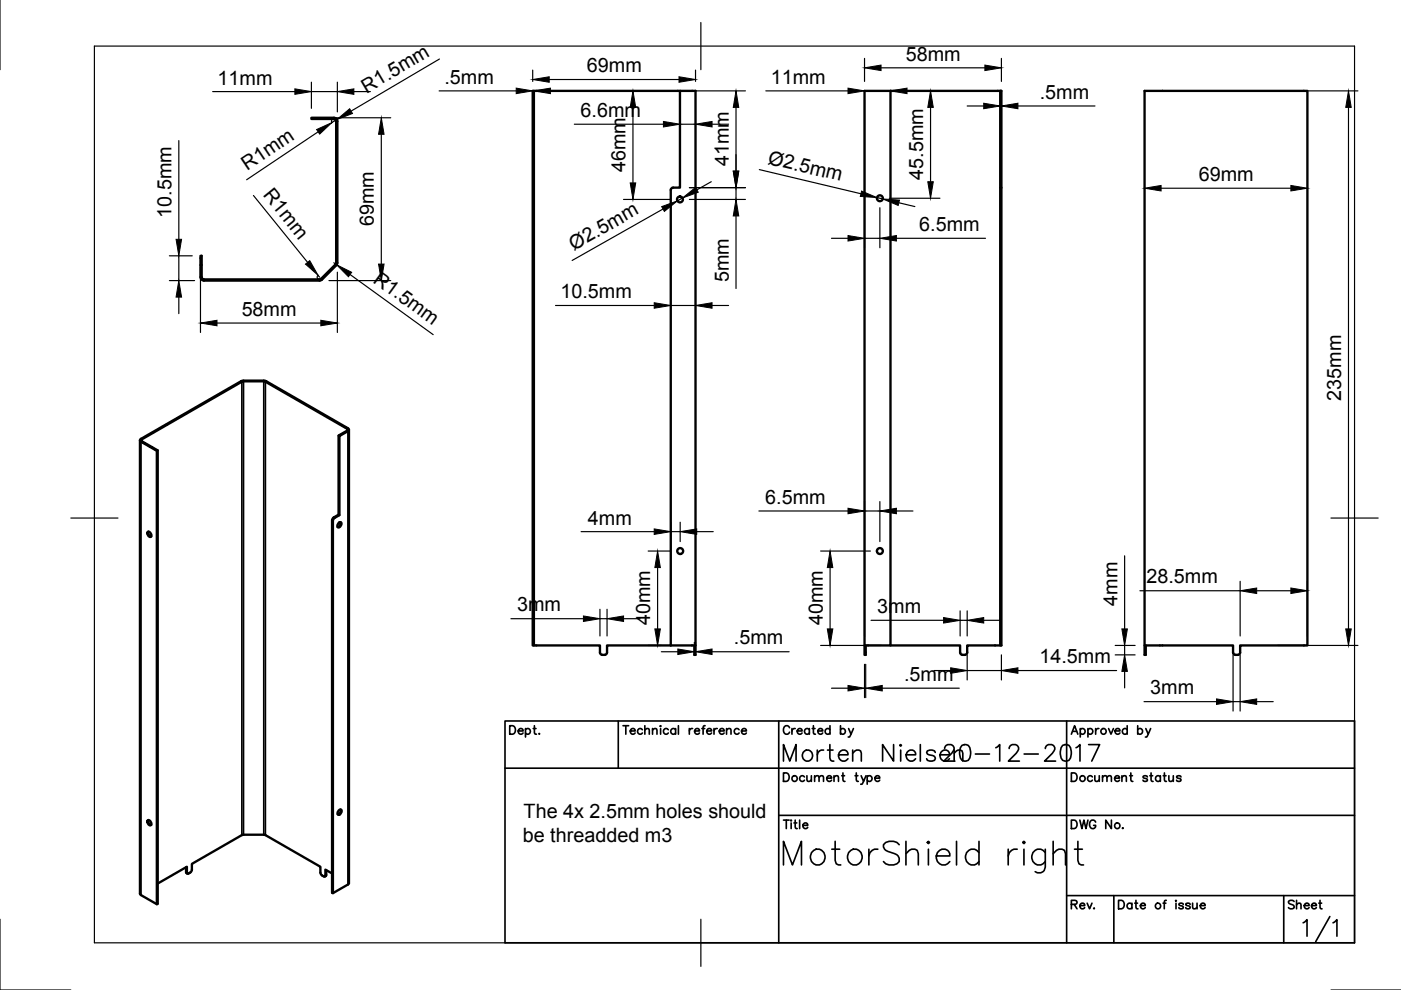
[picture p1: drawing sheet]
<svg xmlns="http://www.w3.org/2000/svg" width="297mm" height="210mm" viewBox="0 0 297 210" stroke-linecap="round" stroke-linejoin="round" font-family="sans-serif">
<!-- layer: Visible -->
<g fill="none" stroke="#000" stroke-width=".5">
<path d="M113.2 19.3v117.5h14l.1 1.8a.97 .97 0 0 0 1.3 0l.1-1.8h13.5M144.2 19.3h3.3v117.5h-5.3v-96.5l.3-.5h.2h1.5zM144.2 19.3h-31.3v117.5h.3M188.8 19.3h23.3M188.8 19.3h-5.5v119.5h.2v-2M188.8 19.3v117.5h-5.5M212.1 19.3v117.5h.2v-97h-.2M212.1 19.3h.2v20.5M66 25h4.8a.75 .75 0 0 1 .7 .7v30l-.2 .5-3 3.1-.6 .2h-23.8a1.04 1.04 0 0 1-1.3-.5l-.1-4.8h.3v4.5v.3l.5 .2h24.4l.4-.1 3-3 .2-.4v-30l-.3-.4-.2-.1h-4.8zM42.5 56.2h.3M29.7 93.4v96.1l.2 .3 3.4 1.9 .1-.1v-96.1M33.3 95.6v96.1"/>
<path d="M71.8 92.4l.2 .1M74 91.1v96.1l-.2 .3-3.2 1.9-.2-.1v-79l.4-.6 1-.6v-16.7l1.8-1.1 .1-.3-17.4-10.1h-4.7l-21.7 12.4 .2 .3 3.3 1.9-.1 .1-3.4-1.9-.2-.5 21.4-12.4 .5-.1h4.3l.6 .1 17.5 10.2-.2 .4-1.8 1.1v16.7l-1.1 .6-.3 .6v79M31.3 112.8l.1-.1a.69 .69 0 0 1 .6 .4 .69 .69 0 0 1-.1 .8 .81 .81 0 0 1-.6-1.1zM31.5 112.7v.7l.6 .4M71.7 111l.3-.2h.3a.69 .69 0 0 1 0 .7 .69 .69 0 0 1-.7 .2zM71.8 109.1l.2 .1M72.2 110.7l-.1 .6-.5 .4M147.2 136.8v2h.3v-2M188.8 136.8h14.8v1.8a.97 .97 0 0 0 1.4 0l.1-1.8h7M242.7 136.8h18.7l.1 1.8a.97 .97 0 0 0 1.4 0v-1.8h14.3v-117.5h-34.5v119.5h.2v-2M31.3 174l.1-.1a.69 .69 0 0 1 .6 .4 .69 .69 0 0 1-.1 .7 .81 .81 0 0 1-.6-1zM31.5 173.9v.6l.6 .4"/>
<path d="M71.8 171.9l.2-.2h.4a.69 .69 0 0 1-.1 .7 .69 .69 0 0 1-.7 .3zM72.2 171.6l-.1 .7-.5 .4M39.4 183.9l.1 1.1 .2 .2M69.2 184.5l-.1 1.1-.2 .2M70.4 185.2l-1.4-.8-.1 1.4a.91 .91 0 0 1-1-.8v-1.2l-12-6.8-4.6 .1-10.6 6.1v1.2a.91 .91 0 0 1-1 .8l-.1-1.4-6.2 3.5"/>
<circle cx="144.2" cy="42.3" r=".63"/>
<circle cx="186.6" cy="42" r=".63"/>
<circle cx="144.2" cy="116.8" r=".63"/>
<circle cx="186.6" cy="116.8" r=".63"/>
</g>
<!-- layer: Visible Narrow -->
<g fill="none" stroke="#000" stroke-width=".35">
<path d="M29.9 93.7v96.1M30.1 93.1v.5M35.2 90l.2 .1M51.1 80.8l.2 .1v96.2M51.6 80.7v96.3M55.9 80.7v96.3M56.5 80.8l-.2 .1v96.2M73.3 90.6l-.1 .1M73.6 90.9v.4M73.8 91.4v96.1M70.4 110.3l.2 .1M70.8 109.7l.1 .1"/>
<path d="M39.4 184.9l.2 .1M69.2 185.5l-.2 .1"/>
</g>
<!-- layer: Border -->
<path d="M0 0v14.8M20 9.8h267.2v190.1h-267.2zM148.6 4.8v10M15 109.8h10M282.2 109.8h10M0 194.9v15h15M148.6 194.9v10M282.2 209.9h14.9" fill="none" stroke="#000" stroke-width=".25"/>
<!-- layer: TitleBlock -->
<g fill="none" stroke="#000" stroke-width=".35">
<path d="M107.1 152.9h180.1v47h-180.1zM108.1 153.9h.6a.96 .96 0 0 1 .6 .9 .96 .96 0 0 1-.6 .9h-.6zM109.9 155h1a.55 .55 0 0 0-.8-.5 .55 .55 0 0 0-.1 .9 .54 .54 0 0 0 .9 0M111.4 154.7a.57 .57 0 0 1 .9-.1 .57 .57 0 0 1 0 .9 .57 .57 0 0 1-.9-.1M111.4 154.5v1.8M113 154.5h.6M113.3 153.9v1.4l.1 .3 .3 .1M114.3 155.5v.2l.1-.1M131.1 152.9v10M132.1 153.9h1.2M132.7 153.9v1.8M133.6 155h1.1a.55 .55 0 0 0-.8-.5 .55 .55 0 0 0-.2 .9 .54 .54 0 0 0 1 0"/>
<path d="M136.2 154.7a.57 .57 0 0 0-.8-.1 .57 .57 0 0 0 0 .9 .57 .57 0 0 0 .8-.1M136.7 154.8l.4-.3 .5 .1 .1 1.1M136.7 153.9v1.8M138.3 154.8l.5-.3 .4 .1 .1 1.1M138.3 154.5v1.2M140 154h.1zM140.1 154.5v1.2M141.7 154.7a.57 .57 0 0 0-.9-.1 .57 .57 0 0 0 0 .9 .57 .57 0 0 0 .9-.1M143.2 154.7a.58 .58 0 0 0-.8-.1 .58 .58 0 0 0 0 .9 .58 .58 0 0 0 .8-.1M143.2 154.5v1.2M143.8 153.9v1.8M146.2 154.5v1.2"/>
<path d="M146.8 154.5a.58 .58 0 0 0-.6 .5M147.3 155h1a.55 .55 0 0 0-.8-.5 .55 .55 0 0 0-.1 .9 .54 .54 0 0 0 .9 0M148.8 154.5h.6M149.5 153.9l-.3 .1-.1 .2v1.5M149.8 155h1.1a.55 .55 0 0 0-.8-.5 .55 .55 0 0 0-.2 .9 .54 .54 0 0 0 1 0M151.4 154.5v1.2M152.1 154.5a.58 .58 0 0 0-.7 .5M152.5 155h1a.55 .55 0 0 0-.8-.5 .55 .55 0 0 0-.1 .9 .54 .54 0 0 0 .9 0M154 154.8l.5-.3 .4 .1 .1 1.1M154 154.5v1.2M156.7 154.7a.57 .57 0 0 0-.8-.1 .57 .57 0 0 0 0 .9 .57 .57 0 0 0 .8-.1M157.2 155h1a.55 .55 0 0 0-.7-.5 .55 .55 0 0 0-.2 .9 .55 .55 0 0 0 .9 0"/>
<path d="M165.1 152.9v47M167.4 154.3a.66 .66 0 0 0-.8-.4 .66 .66 0 0 0-.5 .7v.4a.66 .66 0 0 0 .5 .7 .66 .66 0 0 0 .8-.5M167.9 154.5v1.2M168.6 154.5a.58 .58 0 0 0-.7 .5M169 155h1.1a.55 .55 0 0 0-.8-.5 .55 .55 0 0 0-.2 .9 .54 .54 0 0 0 1 0M171.6 154.7a.57 .57 0 0 0-.8-.1 .57 .57 0 0 0 0 .9 .57 .57 0 0 0 .8-.1M171.6 154.5v1.2M172.2 154.5h.6M172.5 153.9v1.4v.3l.4 .1M173.4 155h1a.55 .55 0 0 0-.8-.5 .55 .55 0 0 0-.1 .9 .55 .55 0 0 0 .9 0M176 154.7a.58 .58 0 0 0-.9-.1 .58 .58 0 0 0 0 .9 .58 .58 0 0 0 .9-.1M176 153.9v1.8"/>
<path d="M178.2 154.7a.57 .57 0 0 1 .9-.1 .57 .57 0 0 1 0 .9 .57 .57 0 0 1-.9-.1M178.2 153.9v1.8M179.9 154.5l.5 1.2 .5-1.2M226.1 152.9v47M227.1 155.7l.7-1.8 .7 1.8M229 154.7a.57 .57 0 0 1 .9-.1 .57 .57 0 0 1 0 .9 .57 .57 0 0 1-.9-.1M229 154.5v1.8M230.7 154.7a.58 .58 0 0 1 .8-.1 .58 .58 0 0 1 0 .9 .58 .58 0 0 1-.8-.1M230.7 154.5v1.8M232.3 154.5v1.2M233 154.5a.58 .58 0 0 0-.7 .5M235 154.5l.6 1.2 .5-1.2"/>
<path d="M236.4 155h1a.55 .55 0 0 0-.7-.5 .55 .55 0 0 0-.2 .9 .54 .54 0 0 0 .9 0M239 154.7a.57 .57 0 0 0-.9-.1 .57 .57 0 0 0 0 .9 .57 .57 0 0 0 .9-.1M239 153.9v1.8M241.2 154.7a.58 .58 0 0 1 .9-.1 .58 .58 0 0 1 0 .9 .58 .58 0 0 1-.9-.1M241.2 153.9v1.8M242.9 154.5l.5 1.2 .6-1.2M243.4 155.7l-.2 .5-.4 .1M107.1 162.9h180.1M165.1 172.9h122.1M166.1 163.9h.6a.96 .96 0 0 1 .6 .9 .96 .96 0 0 1-.6 .9h-.6zM166.1 173.9h1.2M166.7 173.9v1.8"/>
<path d="M167.7 173.9v.2zM167.7 174.5v1.2M168.3 174.5h.6M168.6 173.9v1.4l.1 .3 .3 .1M169.5 173.9v1.8M170.2 175h1.1a.55 .55 0 0 0-.8-.5 .55 .55 0 0 0-.2 .9 .54 .54 0 0 0 1 0M170.6 164.7a.57 .57 0 0 0-.9-.1 .57 .57 0 0 0 0 .9 .57 .57 0 0 0 .9-.1M171.1 164.5l.1 1.1 .4 .1 .4-.4M172 164.5v1.2M172.7 164.8l.4-.3 .5 .1 .1 1.1M172.7 164.5v1.2M173.7 164.8l.4-.3 .4 .1 .1 1.1"/>
<path d="M175.3 165h1a.55 .55 0 0 0-.8-.5 .55 .55 0 0 0-.1 .9 .55 .55 0 0 0 .9 0M176.8 164.8l.5-.3 .4 .1 .1 1.1M176.8 164.5v1.2M177.1 178.4v4l.2 .7 .5 .3h.5M178.7 163.9v1.4l.1 .3 .3 .1M181.5 163.9v1.4l.1 .3 .4 .1M182.6 164.5l.5 1.2 .5-1.2M183.1 165.7l-.4 .6h-.2M183.9 164.7a.57 .57 0 0 1 .8-.1 .57 .57 0 0 1 0 .9 .57 .57 0 0 1-.8-.1M183.9 164.5v1.8M185.5 165h1a.55 .55 0 0 0-.8-.5 .55 .55 0 0 0-.1 .9 .55 .55 0 0 0 .9 0M190.6 179.1a2.2 2.2 0 0 0-3.3 0 1.28 1.28 0 0 0 1 1.4l1.4 .5a1.22 1.22 0 0 1 .9 .9 1.22 1.22 0 0 1-.4 1.2 2.3 2.3 0 0 1-2.9-.4"/>
<path d="M192.1 178.4v5M196.8 178.4l.3 .2-.3 .3-.2-.3zM202.8 178.4v5M207.6 178.4v5M217.1 178.4l.2 .2-.2 .3-.2-.3zM223.3 178.4v5M227.1 163.9h.6a.96 .96 0 0 1 .7 .9 .96 .96 0 0 1-.7 .9h-.6zM227.1 173.9h.6a.96 .96 0 0 1 .7 .9 .96 .96 0 0 1-.7 .9h-.6zM228.5 178.4v4l.3 .7 .4 .3h.5M229 173.9l.4 1.8 .4-1.8 .4 1.8 .5-1.8M231.6 164.7a.57 .57 0 0 0-.8-.1 .57 .57 0 0 0 0 .9 .57 .57 0 0 0 .8-.1M232.1 164.5l.1 1.1 .4 .1 .5-.4"/>
<path d="M232.3 174.3a.66 .66 0 0 0-.8-.4 .66 .66 0 0 0-.5 .7v.4a.65 .65 0 0 0 .7 .7 .65 .65 0 0 0 .6-.7h-.4M233.1 164.5v1.2M233.8 164.8l.4-.3 .4 .1 .1 1.1M233.8 164.5v1.2M234.7 164.8l.4-.3 .5 .1v1.1M235.6 173.9v1.8l-1.2-1.8v1.8M236.3 165h1.1a.55 .55 0 0 0-.8-.5 .55 .55 0 0 0-.2 .9 .54 .54 0 0 0 1 0M237.9 164.8l.4-.3 .4 .1 .1 1.1M237.9 164.5v1.2M238 175.5v.1h.1M239.5 164.5h.6M239.8 163.9v1.4v.3l.4 .1"/>
<path d="M243.3 164.7a.54 .54 0 0 0-1 0l.3 .3 .6 .2 .1 .2a.55 .55 0 0 1-1 0M243.8 164.5h.6M244 163.9v1.4l.1 .3 .4 .1M246 164.7a.57 .57 0 0 0-.8-.1 .57 .57 0 0 0 0 .9 .57 .57 0 0 0 .8-.1M246 164.5v1.2M246.6 164.5h.6M246.9 163.9v1.4l.1 .3 .3 .1M247.8 164.5l.1 1.1 .4 .1 .5-.4M248.8 164.5v1.2M250.4 164.7a.54 .54 0 0 0-1 0l.3 .3 .6 .2 .1 .2a.55 .55 0 0 1-1 0M166.1 183.4v-5l1.9 5 1.9-5v5M176.4 180.1h1.6"/>
<path d="M184.2 180.1v3.3M186.1 180.1a1.61 1.61 0 0 0-1.9 1.4M192.1 181l.7-.7 .5-.2h.7l.5 .2 .2 .7v2.4M196.8 180.1v3.3M198.5 181.5h2.9a1.38 1.38 0 0 0-1-1.5 1.38 1.38 0 0 0-1.7 .8 1.62 1.62 0 0 0 .4 2.3 1.62 1.62 0 0 0 2.3-.4M207.6 180.8a1.65 1.65 0 0 0-2.9 .4 1.65 1.65 0 0 0 1.9 2.2l1-.7M213.8 180.1v3.3M215.7 180.1a1.61 1.61 0 0 0-1.9 1.4M217.1 180.1v3.3M221.6 180.1v3.8a1.31 1.31 0 0 1-.8 1.1 1.31 1.31 0 0 1-1.3-.2M221.6 180.8a1.65 1.65 0 0 0-2.8 .4 1.65 1.65 0 0 0 1.9 2.2l.9-.7M223.3 181l.7-.7 .5-.2h.7l.5 .2 .2 .7v2.4"/>
<path d="M226.1 189.9h61.1M227.8 180.1h1.7M236.2 189.9v10M237.2 190.9h.6a.96 .96 0 0 1 .6 .9 .96 .96 0 0 1-.6 .9h-.6zM240 191.7a.57 .57 0 0 0-.9 0 .57 .57 0 0 0 0 .8 .57 .57 0 0 0 .9-.1M240 191.5v1.2M240.6 191.5h.6M240.8 190.9v1.4l.1 .3 .4 .1M241.8 192h1a.55 .55 0 0 0-.8-.5 .55 .55 0 0 0-.1 .9 .55 .55 0 0 0 .9 0M246.6 191.5h.6M247.3 190.9l-.4 .1-.1 .2v1.5M249.3 190.9v.2z"/>
<path d="M249.3 191.5v1.2M250.9 191.7a.54 .54 0 0 0-1 0l.1 .2 .8 .3 .1 .2a.54 .54 0 0 1-1 0M252.3 191.7a.54 .54 0 0 0-.9 0l.1 .2 .8 .3v.2a.54 .54 0 0 1-.9 0M252.9 191.5v1.1l.5 .1 .4-.4M253.8 191.5v1.2M254.5 192h1a.55 .55 0 0 0-.8-.5 .55 .55 0 0 0-.1 .9 .54 .54 0 0 0 .9 0M272.2 189.9v10M276.3 195.7l.8-.7v3.5M282 194.3l-3 5.4M282.6 195.7l.9-.7v3.5"/>
<circle cx="234" cy="155" r=".6"/>
<circle cx="168.5" cy="165.1" r=".6"/>
<circle cx="229.5" cy="165.1" r=".6"/>
<circle cx="236.9" cy="175.1" r=".6"/>
<circle cx="173.4" cy="181.7" r="1.65"/>
<circle cx="181.2" cy="181.7" r="1.65"/>
<circle cx="245.5" cy="192.1" r=".59"/>
</g>
<!-- layer: Dimensions -->
<g fill="none" stroke="#000" stroke-width=".25">
<path d="M45.1 19.4h17.4M66 17.4v5.6M66 19.4h5.5M71.5 17.4v6.3M75 19.4h3.5M93.1 19.3h16.3M93.2 12.5l-18.8 11.1M112.9 19.3h.3M112.9 14.9v2.4M116.4 16.9h27.6M116.7 19.3h3.5M132.2 19.3h10"/>
<path d="M146 19.3h12.1M147.5 14.9v2.4M162.4 19.3h17.4M183.3 19.3h5.5M183.3 12.4v4.9M186.8 14.4h22M190.8 19.3h8.5M212.3 12.4v4.9M270.9 19.3h17M37.9 29.8v20.9M67.4 28l-15.1 10.1M68 25h14.8"/>
<path d="M70.8 25.2l-.5 .3 .1 .5 1-.7M80.8 28.5v27.5M121.8 26.3h18.9M134.2 22.8v16M144.2 26.3h3.3M146.2 39.8h11.9M150.8 38.5l-3 1.8M151 26.3h3.5M156 22.8v13.5M156 39.8v2.5M161 36l21.5 5.1M183.3 21.3v31.2"/>
<path d="M197.3 22.8v15.7M205.1 22.5h3.5M212.1 22.5h.2M215.8 22.5h16.4M246.2 39.9h27.5M285.9 22.8v110.5M35.9 59.5h5.4M35.9 54.2h4.9M37.9 54.2v5.3M42.5 56.7v13.8M53.7 41.4l11.5 14.2M67.7 58.7l-.3-.3a.5 .5 0 0 0-.1 .5 .5 .5 0 0 0 .4 .3"/>
<path d="M69.7 59.5h13.1M70.8 55.7l.6 .4M71.5 57.7v12.8M74.2 58.2l17.6 12.8M132.2 42.3h10M140.6 44.3l-19.3 10.9M144.7 42l-1.1 .6M146.2 42.3h11.9M156 45.8v15.4M176.3 50.5h3.5M183.3 50.5h3.3M185.9 41.9l1.3 .3"/>
<path d="M186.6 44v8.5M188.6 42h10.7M190.1 50.5h18.8M190.6 43l3.4 .8M37.9 63v3.5M46 68.5h22M117.8 64.8h20.9M142.2 64.8h5.3M151 64.8h3.5M123.2 112.7h15.5M137.4 116.8h4.8M142.2 110.7v24.1"/>
<path d="M142.2 112.7h2M144.2 110.7v4.1M147.7 112.7h3.5M160.9 108.3h18.9M174 116.8h10.5M183.3 106.3v28.5M183.3 108.3h3.3M186.6 106.3v8.5M190.1 108.3h3.5M238.4 117.8v15.5M108.3 131.2h15.4M127.2 129.2v5.6"/>
<path d="M127.2 131.2h1.5M128.7 129.2v5.6M132.2 131.2h3.5M137.4 136.8h2.8M139.4 120.3v13M140.2 138.2h3.5M147.2 136.2v.6M147.2 138.2h.3M147.5 136.2v.6M151 138.2h16.3M174 136.8h12.8M176 120.3v13"/>
<path d="M184.7 131.5h15.4M203.6 129.5v5.3M203.6 131.5h1.5M205.1 129.5v5.3M205.1 138.8v5.4M208.6 131.5h3.5M212.3 138.8v5.4M236.4 136.8h4.3M236.4 138.8h4.3M238.4 136.8v2M241.7 125.3h21.2M261.4 138.8v12"/>
<path d="M262.9 123.3v11.5M262.9 138.8v12M266.4 125.3h7.3M270.9 136.8h17M277.2 123.3v11.5M176.3 145.9h3.5M183.3 140.8v7.1M183.3 145.9h.2M183.5 140.8v7.1M187.1 145.9h16.3M198.1 142.2h3.5M205.1 142.2h7.2"/>
<path d="M215.8 142.2h20.9M238.4 142.4v3.5M242.6 148.8h15.3M261.4 148.8h1.5M266.4 148.8h3.5"/>
</g>
<g fill="#000" stroke="#000" stroke-width=".21">
<path d="M62.5 18.8l3.5 .6-3.5 .6zM71.5 19.4l3.5-.6v1.2zM109.4 18.7l3.5 .6-3.5 .6zM112.9 16.9l3.5-.6v1.1zM113.2 19.3l3.5-.6v1.2zM144 16.3l3.5 .6-3.5 .5zM179.8 18.7l3.5 .6-3.5 .6zM183.3 14.4l3.5-.6v1.2zM188.8 19.3l3.5-.6v1.2zM208.8 13.8l3.5 .6-3.5 .6zM67.1 27.5l3.3-1.5-2.6 2.4zM71.4 25.3l2.7-2.2 .6 1z"/>
<path d="M80.8 25l.6 3.5h-1.1zM134.2 19.3l.6 3.5h-1.2zM133.6 38.8h1.2l-.6 3.5zM140.7 25.8l3.5 .5-3.5 .6zM144.7 42l2.8-2.3 .5 1.1zM147.5 26.3l3.5-.5v1.1zM156 19.3l.6 3.5h-1.1zM155.5 36.3h1.1l-.6 3.5zM197.3 19.3l.6 3.5h-1.2zM196.7 38.5h1.2l-.6 3.5zM208.6 21.9l3.5 .6-3.5 .6zM212.3 22.5l3.5-.6v1.2z"/>
<path d="M242.7 39.9l3.5-.6v1.2zM273.7 39.3l3.5 .6-3.5 .6zM285.9 19.3l.6 3.5h-1.2zM37.3 50.7h1.2l-.6 3.5zM64.8 56l.9-.7 1.7 3.1zM71.4 56.1l3.2 1.6-.7 1zM80.3 56h1.1l-.6 3.5zM140.3 43.8l3.3-1.2-2.7 2.2zM156 42.3l.6 3.5h-1.1zM179.8 49.9l3.5 .6-3.5 .6zM182.7 40.5l3.2 1.4-3.5-.3zM186.6 50.5l3.5-.6v1.2z"/>
<path d="M187.2 42.2l3.5 .2-.3 1.2zM37.9 59.5l.6 3.5h-1.2zM42.5 68.5l3.5-.6v1.2zM68 67.9l3.5 .6-3.5 .6zM138.7 64.2l3.5 .6-3.5 .6zM147.5 64.8l3.5-.6v1.2zM138.7 112.1l3.5 .6-3.5 .6zM144.2 112.7l3.5-.6v1.2zM179.8 107.8l3.5 .5-3.5 .6zM186.6 108.3l3.5-.5v1.1zM123.7 130.6l3.5 .6-3.5 .6zM128.7 131.2l3.5-.6v1.2z"/>
<path d="M138.8 133.3h1.2l-.6 3.5zM139.4 116.8l.6 3.5h-1.2zM143.7 137.6l3.5 .6-3.5 .6zM147.5 138.2l3.5-.6v1.2zM176 116.8l.6 3.5h-1.2zM175.4 133.3h1.2l-.6 3.5zM200.1 130.9l3.5 .6-3.5 .6zM205.1 131.5l3.5-.6v1.2zM237.9 133.3h1.1l-.6 3.5zM262.9 125.3l3.5-.6v1.1zM273.7 124.7l3.5 .6-3.5 .5zM285.3 133.3h1.2l-.6 3.5z"/>
<path d="M179.8 145.3l3.5 .6-3.5 .6zM183.5 145.9l3.6-.6v1.2zM201.6 141.6l3.5 .6-3.5 .6zM212.3 142.2l3.5-.6v1.2zM238.4 138.8l.6 3.6h-1.1zM257.9 148.2l3.5 .6-3.5 .6zM262.9 148.8l3.5-.6v1.2z"/>
</g>
<g font-size="7.1">
<text x="164.7" y="162.6">Morten Nielsen</text>
<text x="198.6" y="162.6">20-12-2017</text>
</g>
<g font-size="4.9">
<text x="225.8" y="194">Rev.</text>
<text x="271.6" y="194">Sheet</text>
</g>
<g font-size="4.2">
<text x="46.1" y="17.9">11mm</text>
<text x="94.2" y="17.7">.5mm</text>
<text x="124.4" y="15.3">69mm</text>
<text x="163.4" y="17.8">11mm</text>
<text x="192" y="12.8">58mm</text>
<text x="77.7" y="19.9" transform="rotate(-31 77.7 19.9)">R1.5mm</text>
<text x="220.4" y="20.9">.5mm</text>
<text x="123.1" y="24.8">6.6mm</text>
<text x="154.5" y="35.2" transform="rotate(-90 154.5 35.2)">41mm</text>
<text x="162.7" y="34.7" transform="rotate(13 162.7 34.7)">Ø2.5mm</text>
<text x="52.4" y="36.2" transform="rotate(-34 52.4 36.2)">R1mm</text>
<text x="55.6" y="41.4" transform="rotate(51 55.6 41.4)">R1mm</text>
<text x="132.6" y="36.5" transform="rotate(-90 132.6 36.5)">46mm</text>
<text x="195.7" y="38.1" transform="rotate(-90 195.7 38.1)">45.5mm</text>
<text x="254.2" y="38.4">69mm</text>
<text x="36.4" y="46.2" transform="rotate(-90 36.4 46.2)">10.5mm</text>
<text x="79.3" y="48" transform="rotate(-90 79.3 48)">69mm</text>
<text x="121.7" y="53.2" transform="rotate(-30 121.7 53.2)">Ø2.5mm</text>
<text x="194.9" y="49">6.5mm</text>
<text x="78.9" y="59.7" transform="rotate(36 78.9 59.7)">R1.5mm</text>
<text x="154.5" y="59.8" transform="rotate(-90 154.5 59.8)">5mm</text>
<text x="118.8" y="63.2">10.5mm</text>
<text x="51.2" y="66.9">58mm</text>
<text x="284.4" y="85" transform="rotate(-90 284.4 85)">235mm</text>
<text x="162.2" y="106.8">6.5mm</text>
<text x="124.7" y="111.2">4mm</text>
<text x="243.1" y="123.7">28.5mm</text>
<text x="109.6" y="129.6">3mm</text>
<text x="186" y="130">3mm</text>
<text x="236.9" y="128.4" transform="rotate(-90 236.9 128.4)">4mm</text>
<text x="137.9" y="132.6" transform="rotate(-90 137.9 132.6)">40mm</text>
<text x="155.6" y="136.6">.5mm</text>
<text x="174.4" y="132.6" transform="rotate(-90 174.4 132.6)">40mm</text>
<text x="220.4" y="140.6">14.5mm</text>
<text x="191.7" y="144.4">.5mm</text>
<text x="243.9" y="147.2">3mm</text>
<text x="111" y="173.4">The 4x 2.5mm holes should</text>
<text x="110.9" y="178.4">be threadded m3</text>
</g>
</svg>
